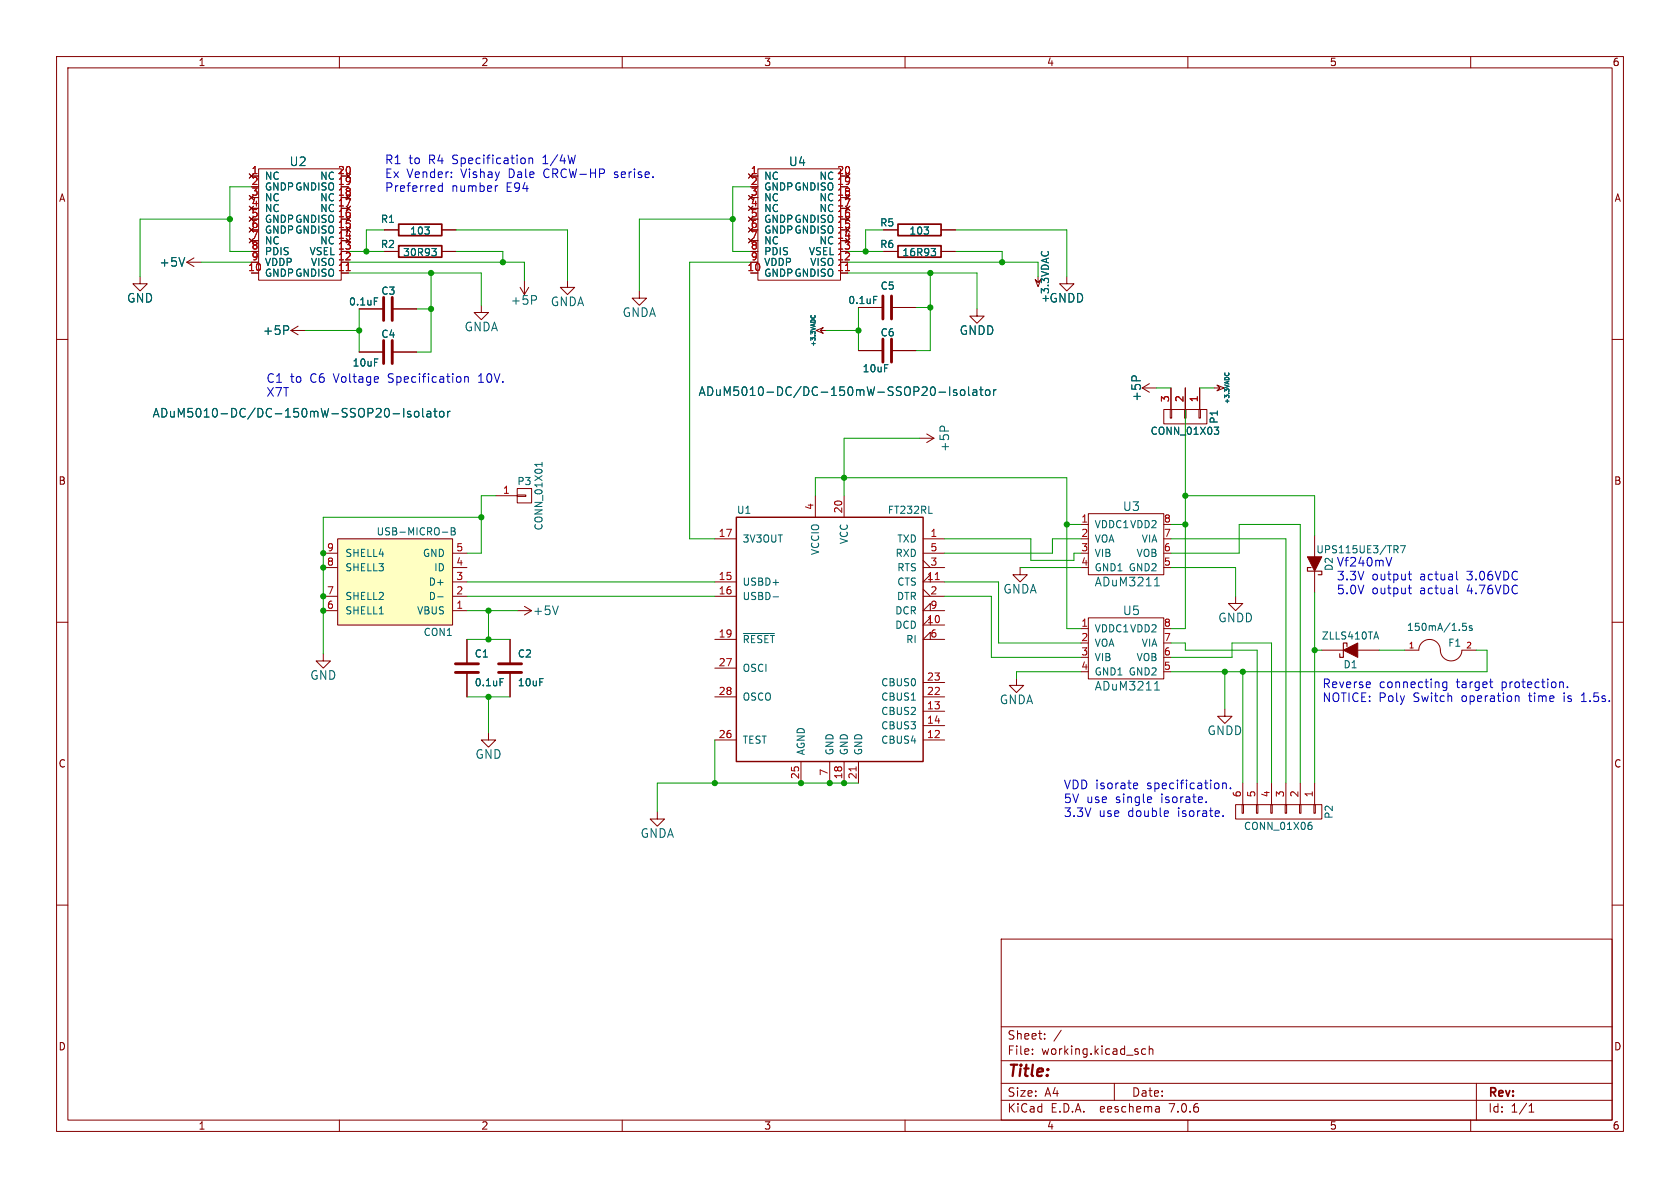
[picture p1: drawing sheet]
<svg xmlns="http://www.w3.org/2000/svg" width="297mm" height="210mm" viewBox="0 0 297 210" stroke-linecap="round" stroke-linejoin="round" font-family="sans-serif">
<g fill="none" stroke="#840000" stroke-width=".18">
<path d="M10 10h277v190h-277zM12 12h273v186h-273zM60 10v2M110 10v2M160 10v2M210 10v2M260 10v2M44.1 30.7l.7 .8M44.1 36.4l.7 .8M44.8 30.7l-.7 .8M44.8 36.4l-.7 .8M45.7 29.8h14.6v19.7h-14.6z"/>
<path d="M61.2 36.4l.8 .8M62 36.4l-.8 .8M132.3 30.7l.8 .8M132.3 36.4l.8 .8M133.1 30.7l-.8 .8M133.1 36.4l-.8 .8M134 29.8h14.6v19.7h-14.6zM149.5 36.4l.7 .8M150.2 36.4l-.7 .8M10 60h2M24.8 48.9v1.3h1.2l-1.2 1.2-1.3-1.2h1.3M33 46.4l1.3 .7"/>
<path d="M33 46.4h2.6M34.3 45.6l-1.3 .8M44.1 42.2l.7 .7M44.8 42.2l-.7 .7M51.4 58.4l1.3 .8M51.4 58.4h2.6M52.7 57.7l-1.3 .7M61.2 42.2l.8 .7M62 42.2l-.8 .7M63.5 54.6h4.3M67.9 44.5h2.6M67.9 40.6h2.6"/>
<path d="M69.3 54.6h4.4M78.1 44.5h2.5M78.1 40.6h2.5M85.1 54v1.2h1.3l-1.3 1.3-1.3-1.3h1.3M91.9 50.8l.8 1.3M92.7 49.5v2.6M93.5 50.8l-.8 1.3M100.3 49.5v1.3h1.3l-1.3 1.3-1.2-1.3h1.2M113 51.4v1.3h1.3l-1.3 1.3-1.2-1.3h1.2M132.3 42.2l.8 .7M133.1 42.2l-.8 .7M144.3 58.4l1.2-.5-.5 .5 .5 .5z"/>
<path d="M145 58.4h1M149.5 42.2l.7 .7M150.2 42.2l-.7 .7M151.8 54.4h4.3M156.2 44.5h2.5M156.2 40.6h2.5M157.6 54.4h4.3M166.4 44.5h2.5M166.4 40.6h2.5M172.7 54.6v1.3h1.3l-1.3 1.3-1.3-1.3h1.3M183 49.4l.5 .5 .5-.5-.5 1.3zM183.5 48.9v1"/>
<path d="M188.6 48.9v1.3h1.3l-1.3 1.2-1.3-1.2h1.3M285 60h2M63.5 62.2h4.3M69.3 62.2h4.4M151.8 62h4.3M157.6 62h4.3M162.6 77.5h2.5M163.8 76.7l1.3 .8M165.1 77.5l-1.3 .7M201.9 68.6l1.3 .7M201.9 68.6h2.6M203.2 67.8l-1.3 .8"/>
<path d="M205.7 72.4h7.7v2.5h-7.7zM206.9 72.4h.2v1.5h-.2zM207 68.6v3.8M209.4 72.4h.3v1.5h-.3zM209.5 68.6v3.8M212 72.4h.2v1.5h-.2zM212.1 68.6v3.8M214.6 68.6h1M215.1 68.1l1.3 .5-1.3 .5 .5-.5zM57.1 97.8h2.6M59.7 95.3h20.3v15.2h-20.3zM80 97.8h2.5"/>
<path d="M87.6 87.6h3.8M91.4 87.5h1.6v.3h-1.6zM91.4 86.4h2.6v2.5h-2.6zM126.4 95.3h3.8M144.1 87.6v3.8M149.2 87.6v3.8M163.2 97.8h3.8M163.2 95.3h3.8M163.2 99.1l1.3 1.2M191.1 92.7h1.3M192.4 90.8h13.3v10.8h-13.3zM232.4 94.6v3.8"/>
<path d="M10 110h2M57.1 115.6v1.2h1.3l-1.3 1.3-1.2-1.3h1.2M57.1 108h2.6M57.1 105.4h2.6M57.1 100.3h2.6M80 108h2.5M80 105.4h2.5M80 102.9h2.5M80 100.3h2.5M82.5 113v4.3M82.5 118.9v4.3M90.2 113v4.3"/>
<path d="M90.2 118.9v4.3M91.4 108h2.6M92.7 107.2l1.3 .8M94 108l-1.3 .7M126.4 105.4h3.8M126.4 102.9h3.8M126.4 113h3.8M126.4 118.1h3.8M163.2 105.4h3.8M163.2 100.3h3.8M163.2 104.1l1.3 1.3M164.5 110.5v-1.3l-1.3 1.3h3.8"/>
<path d="M164.5 102.9v-1.3l-1.3 1.3h3.8M164.5 113v-1.2l-1.3 1.2h3.8M164.5 108v-1.3l-1.3 1.3h3.8M179.7 119.9v1.3h1.3l-1.3 1.2-1.3-1.2h1.3M180.3 100.3v1.3h1.3l-1.3 1.3-1.2-1.3h1.2M191.1 111.1h1.3M192.4 109.2h13.3v10.8h-13.3zM218.4 105.4v1.3h1.3l-1.3 1.3-1.2-1.3h1.2M232.4 101v3.8M233.7 114.9h3.8M240 114.9h3.8M248.3 114.9h2.5a1.93 1.93 0 0 1 2.1-1.9 1.93 1.93 0 0 1 1.8 2.2 1.9 1.9 0 0 0 2 1.6 1.9 1.9 0 0 0 1.7-1.9h2.6"/>
<path d="M285 110h2M86.4 129.5v1.3h1.2l-1.2 1.3-1.3-1.3h1.3M126.4 130.8h3.8M126.4 123.2h3.8M141.6 134.6v3.8M146.7 134.6v3.8M149.2 134.6v3.8M151.8 134.6v3.8M163.2 130.8h3.8M163.2 125.7h3.8M163.2 128.3h3.8M163.2 123.2h3.8"/>
<path d="M163.2 120.7h3.8M216.5 125.3v1.3h1.3l-1.3 1.3-1.2-1.3h1.2M219.7 138.4v3.8M222.2 138.4v3.8M224.8 138.4v3.8M227.3 138.4v3.8M229.9 138.4v3.8M232.4 138.4v3.8M10 160h2M116.2 143.5v1.3h1.3l-1.3 1.3-1.3-1.3h1.3M218.4 142.2h15.3v2.6h-15.3zM219.6 142.2h.2v1.6h-.2z"/>
<path d="M222.1 142.2h.3v1.6h-.3zM224.7 142.2h.2v1.6h-.2zM227.2 142.2h.3v1.6h-.3zM229.7 142.2h.3v1.6h-.3zM232.3 142.2h.2v1.6h-.2zM285 160h2M177 166h108v32h-108zM60 198v2M110 198v2M160 198v2M177 194.5h108M177 191.5h108"/>
<path d="M177 187.5h108M177 181.5h108M182.5 186.3v.1M182.5 185.5v.1M184.7 183.6v.1M184.7 182.8v.1M187.6 182.1l-1.3 2M197 191.5v3M202.5 185.5l-.4-.1-.3 .3v.4l.2 .2h.5M203.2 185.5l.2-.1 .3 .1 .1 .9M203.2 184.9v1.5M204.9 195.7l.1 .9"/>
<path d="M205 196.5l-.2 .1M205 196h-.2M210 198v2M260 198v2M261 191.5v6.5M270.3 196.6h.9M270.3 195.5l.4-.4v1.5"/>
</g>
<g fill="none" stroke="#006464" stroke-width=".18">
<path d="M32.7 45.5l-.6 1.6M50.7 57.6l.3 .3v.3l-.3 .2M66.2 52.6h.6M76.3 43.9h.8l-.4 .5M76.9 44.4l.2 .3v.3l-.2 .2M94.6 52.3l.3 .2-.1 .4-.2 .2M143.4 55.8v.3M144 55.8l.1 .3M154.4 52.4h.7M164.6 43.9h.8l-.4 .5M165.2 44.4l.2 .3v.3l-.2 .2M184.2 44.5l-.1 .2"/>
<path d="M185.2 44.5l.2 .2M69.5 73.1h1.1M71.4 72.2v1.5M72.6 72.8l-.4-.1-.2 .2 .1 .2 .5 .2v.3h-.6M73.4 72.8l.4-.1 .3 .3v.4l-.3 .3-.4-.1-.1-.2v-.4zM74.7 72.2v1.3l.2 .2M75.5 72.8h.6l.1 .9M76.2 73.1h-.5a.3 .3 0 0 0-.3 .3 .3 .3 0 0 0 .3 .3l.5-.1M76.7 72.7h.6M76.9 72.2v1.3l.4 .2M77.8 72.8l.4-.1 .3 .3v.4l-.3 .3-.4-.1-.1-.2v-.4zM79.1 72.7v1"/>
<path d="M79.6 72.7l-.3 .1-.2 .2M166 69.3h1.2M166.2 75.6l.3-.3 .3 .1 .2 .2M167.9 68.4v1.5M169.1 69l-.3-.1-.3 .2 .1 .2 .5 .2v.3h-.6M169.9 69l.2-.1 .4 .1 .1 .6-.2 .2-.3 .1-.2-.1zM171.2 68.4v1.3l.2 .2M172 69h.6l.1 .9M172.7 69.3h-.5a.3 .3 0 0 0-.3 .3 .3 .3 0 0 0 .3 .3l.5-.1M173.2 68.9h.6M173.4 68.4v1.3l.4 .2M174.3 69l.2-.1 .4 .1 .1 .6-.1 .2-.4 .1-.2-.1z"/>
<path d="M175.7 68.9v1M176.1 68.9l-.3 .1-.1 .2M200.1 66.7l.3-.3 .3 .1 .2 .2M214.7 75.5h.7l-.4 .5 .4 .1v.4l-.2 .3h-.4M216.6 65.9l-.1 .4M217.2 65.9v.4M78.2 94.1h1M79.8 93.3h.4l.2 .2-.2 .4 .2 .1 .1 .3-.2 .3h-.5zM79.8 93.9h.4M95.8 81.7v.8M95.8 82.1h-1.2l.3 .2M164.2 90.7h.6"/>
<path d="M246.7 97.1l.5 .6M246.9 96.5l.3 .2-.1 .3-.2 .1M247.6 96.5h.8l-.5 1.2M77.4 105.5h.9M88.4 120h.6M98.7 107.1l-.5 1.5M131.4 112h5.5M136.7 105.5h.9M204.1 103.6h.9M204.3 102.4l.2-.4v1.6M243.3 111.7l.4 1.3M258.6 110.2h.6"/>
<path d="M258.6 110.7h.4l.3 .2-.2 .5h-.5M260.2 110.7l-.3-.1-.2 .2 .1 .2 .4 .1v.3h-.5M204.1 122h.9M204.3 120.8l.2-.3v1.5M231.5 145.8l.3 .1 .2 .2-.1 .4-.4 .1M231.6 145.4h.2"/>
</g>
<path d="M70.5 39.6h7.6v2.1h-7.6zM158.7 39.6h7.7v2.1h-7.7zM70.5 43.4h7.6v2.1h-7.6zM158.7 43.4h7.7v2.1h-7.7z" fill="none" stroke="#840000" stroke-width=".3"/>
<path d="M67.8 52.6v4M69.3 52.6v4M156.1 52.3v4.1M156.1 59.9v4.1M157.6 52.3v4.1M157.6 59.9v4.1M67.8 60.2v4.1M69.3 60.2v4.1M80.5 118.9h4.1M80.5 117.3h4.1M88.1 118.9h4.1M88.1 117.3h4.1" fill="none" stroke="#840000" stroke-width=".51"/>
<path d="M59.7 95.3h20.3v15.2h-20.3z" fill="#ffffc2" stroke="#ffffc2" stroke-width=".18"/>
<path d="M61.2 47.8h.7M149.5 47.8h.7M165.3 102.5h.8M151.3 135.6v.7" fill="none" stroke="#a90000" stroke-width=".18"/>
<path d="M130.2 91.4h33v43.2h-33z" fill="none" stroke="#840000" stroke-width=".25"/>
<g fill="#840000" stroke="#840000" stroke-width=".18">
<path d="M231.1 98.4h2.6l-1.3 2.6z"/>
<path d="M237.5 114.9l2.5-1.2v2.5z"/>
</g>
<path d="M231.8 100.3h-.7v.7h2.6v.6h-.7M238.1 114.3v-.6h-.6v2.5h-.6v-.6" fill="none" stroke="#840000" stroke-width=".2"/>
<g fill="none" stroke="#0000c2" stroke-width=".18">
<path d="M78.2 32.3v1.5M78.2 32.9l-.4-.1-.3 .3v.5l.1 .2h.6M79.8 31.2v.2M79.8 30.4v.2M88 32.8l-.3 .1M92.7 28l.2 .2v.4l-.2 .3M93.5 28.1l.2-.2 .4 .1 .1 .9M93.5 27.9v1M82.1 66.6v1M82.1 66.7l.3-.1h.3l.1 1M246 98.5l-.5 1.6M248.9 101.5h.6"/>
<path d="M248.9 103.9h.6M249.2 101v1.3l.3 .2M249.2 103.4v1.3l.3 .3M257.5 101v1.3l.2 .2M257.5 103.4v1.3l.2 .3M200.6 138.4l.5 .1v.3l-.7 .1M201.1 139.4h-.5M216.1 138.6l.3-.2 .3 .1 .1 .9M216.1 138.4v1M217.5 139.3v.1M242.2 120.6l.1 .3-.8 .2M255.8 120.6l-.5-.1-.3 .3v.5l.2 .2h.6"/>
<path d="M255.8 120.5l-.1 1.4M263.3 120.5h.6M263.6 121.5l.3 .1M268 123.1h.5v.9M275.9 120.5h.3l.2 .3v.8M277.1 121.4v.2M203.4 140.9l.2 .3-.7 .2M203.5 141.8l-.1 .1M206.3 143.3l.3 .4-.8 .1M206.5 144.3h-.2M213.2 141.7v.2M216.2 144.2v.1"/>
</g>
<g fill="none" stroke="#009600" stroke-width=".18">
<path d="M40.6 38.7h-15.8v10.2M44.4 33h-3.8v11.5h3.8M129.5 38.7h-16.5v12.7M132.7 33h-3.2v11.5h3.2M35.6 46.4h8.8M54 58.4h9.5M61.6 48.3h23.5v5.7M61.6 44.5h6.3M61.6 46.4h31.1v3.1M63.5 54.6v7.6M67.9 40.6h-3.1v3.9M73.7 54.6h2.5"/>
<path d="M76.2 48.3v13.9h-2.5M80.6 44.5h8.3v1.9M80.6 40.6h19.7v8.9M132.7 46.4h-10.8v48.9h4.5M146 58.4h5.8M149.9 44.5h6.3M149.9 48.3h22.8v6.3M149.9 46.4h33.6v2.5M151.8 54.4v7.6M156.2 40.6h-3.2v3.9M161.9 54.4h2.6M164.5 48.3v13.7h-2.6"/>
<path d="M168.9 40.6h19.7v8.3M168.9 44.5h8.3v1.9M162.6 77.5h-13.4v10.1M204.5 68.6h2.5M209.5 68.6v42.5h-2.5M212.1 68.6h2.5M85.1 91.4h-28v24.2M87.6 87.6h-2.5v10.2h-2.6M144.1 87.6v-3.1h44.5v26.6h2.5M167 95.3h15.2v3.8h7.7v-1.3h1.2M188.6 92.7h2.5M191.1 95.3h-5v2.5h-19.1"/>
<path d="M207 97.8h12.1v-5.1h10.8v45.7M207 95.3h20.3v43.1M207 92.7h2.5M209.5 87.6h22.9v7M82.5 113h7.7M82.5 108h8.9M82.5 102.9h43.9M82.5 105.4h43.9M86.4 108v5M167 102.9h9.5v10.8h14.6M167 105.4h8.3v10.8h15.8M180.3 100.3h10.8"/>
<path d="M191.1 118.7h-11.4v1.2M207 100.3h11.4v5.1M207 113.7h2.5v1.2h12.7v23.5M207 116.2h10.8v-2.5h7v24.7M216.5 118.7v6.6M219.7 118.7v19.7M232.4 104.8v33.6M232.4 114.9h1.3M243.8 114.9h4.5M261 114.9h1.9v3.8h-55.9M82.5 123.2h7.7M86.4 123.2v6.3"/>
<path d="M126.4 130.8v7.6M151.8 138.4h-35.6v5.1"/>
</g>
<g fill="#009600" stroke="#009600" stroke-width=".18">
<circle cx="164.5" cy="48.3" r=".46"/>
<circle cx="164.5" cy="54.4" r=".46"/>
<circle cx="153" cy="44.5" r=".46"/>
<circle cx="151.8" cy="58.4" r=".46"/>
<circle cx="177.2" cy="46.4" r=".46"/>
<circle cx="57.1" cy="100.3" r=".46"/>
<circle cx="57.1" cy="97.8" r=".46"/>
<circle cx="86.4" cy="113" r=".46"/>
<circle cx="85.1" cy="91.4" r=".46"/>
<circle cx="86.4" cy="108" r=".46"/>
<circle cx="57.1" cy="108" r=".46"/>
<circle cx="57.1" cy="105.4" r=".46"/>
<circle cx="86.4" cy="123.2" r=".46"/>
<circle cx="188.6" cy="92.7" r=".46"/>
<circle cx="209.5" cy="87.6" r=".46"/>
<circle cx="76.2" cy="54.6" r=".46"/>
<circle cx="40.6" cy="38.7" r=".46"/>
<circle cx="64.8" cy="44.5" r=".46"/>
<circle cx="63.5" cy="58.4" r=".46"/>
<circle cx="76.2" cy="48.3" r=".46"/>
<circle cx="88.9" cy="46.4" r=".46"/>
<circle cx="141.6" cy="138.4" r=".46"/>
<circle cx="149.2" cy="138.4" r=".46"/>
<circle cx="146.7" cy="138.4" r=".46"/>
<circle cx="149.2" cy="84.5" r=".46"/>
<circle cx="129.5" cy="38.7" r=".46"/>
<circle cx="126.4" cy="138.4" r=".46"/>
<circle cx="209.5" cy="92.7" r=".46"/>
<circle cx="216.5" cy="118.7" r=".46"/>
<circle cx="219.7" cy="118.7" r=".46"/>
<circle cx="232.4" cy="114.9" r=".46"/>
</g>
<text font-size="2.8" fill="#840000" x="178" y="190.9">Title:</text>
<g font-size="2.1" fill="#006464">
<text x="51.1" y="29.6">U2</text>
<text x="139.4" y="29.6">U4</text>
<text x="28.1" y="47.3">+5V</text>
<text x="22.4" y="53.7">GND</text>
<text x="185.4" y="53.7">GNDD</text>
<text x="46.4" y="59.4">+5P</text>
<text x="82" y="58.8">GNDA</text>
<text x="90.2" y="54.1">+5P</text>
<text x="97.3" y="54.3">GNDA</text>
<text x="110" y="56.2">GNDA</text>
<text x="169.6" y="59.4">GNDD</text>
<text x="123.4" y="70.2">ADuM5010-DC/DC-150mW-SSOP20-Isolator</text>
<text x="201.9" y="71.1" transform="rotate(-90 201.9 71.1)">+5P</text>
<text x="26.9" y="74">ADuM5010-DC/DC-150mW-SSOP20-Isolator</text>
<text x="168" y="80" transform="rotate(-90 168 80)">+5P</text>
<text x="198.4" y="90.5">U3</text>
<text x="177.3" y="105.1">GNDA</text>
<text x="193.4" y="103.9">ADuM3211</text>
<text x="94.1" y="108.9">+5V</text>
<text x="198.4" y="108.9">U5</text>
<text x="215.3" y="110.2">GNDD</text>
<text x="54.8" y="120.4">GND</text>
<text x="176.7" y="124.7">GNDA</text>
<text x="193.4" y="122.3">ADuM3211</text>
<text x="213.4" y="130.1">GNDD</text>
<text x="84" y="134.3">GND</text>
<text x="113.2" y="148.3">GNDA</text>
</g>
<g font-size="2.1" fill="#0000c2">
<text x="67.9" y="29.1">R1</text>
<text x="72.2" y="29.1">to</text>
<text x="75.8" y="29.1">R4</text>
<text x="80.1" y="29.1">Specification</text>
<text x="96.2" y="29.1">1/4W</text>
<text x="67.9" y="31.6">Ex Vender:</text>
<text x="67.9" y="34">Preferred</text>
<text x="79.8" y="34">number</text>
<text x="81.5" y="31.6">Vishay</text>
<text x="89.5" y="34">E94</text>
<text x="90" y="31.6">Dale</text>
<text x="96.3" y="31.6">CRCW-HP</text>
<text x="109" y="31.6">serise.</text>
<text x="47" y="67.8">C1</text>
<text x="47" y="70.2">X7T</text>
<text x="51.3" y="67.8">to</text>
<text x="54.8" y="67.8">C6</text>
<text x="59.1" y="67.8">Voltage</text>
<text x="68.9" y="67.8">Specification</text>
<text x="85" y="67.8">10V.</text>
<text x="236.2" y="100.3">Vf240mV</text>
<text x="236.2" y="102.7">3.3V</text>
<text x="236.2" y="105.2">5.0V</text>
<text x="242.5" y="102.7">output</text>
<text x="242.5" y="105.2">output</text>
<text x="251" y="102.7">actual</text>
<text x="251" y="105.2">actual</text>
<text x="259.5" y="102.7">3.06VDC</text>
<text x="259.5" y="105.2">4.76VDC</text>
<text x="233.7" y="121.8">Reverse</text>
<text x="233.7" y="124.2">NOTICE: Poly</text>
<text x="243.8" y="121.8">connecting</text>
<text x="249.9" y="124.2">Switch</text>
<text x="257.5" y="121.8">target</text>
<text x="258.5" y="124.2">operation</text>
<text x="265.6" y="121.8">protection.</text>
<text x="270.6" y="124.2">time</text>
<text x="276.8" y="124.2">is</text>
<text x="280.1" y="124.2">1.5s.</text>
<text x="188" y="139.6">VDD isorate</text>
<text x="188" y="142.1">5V use</text>
<text x="197.3" y="142.1">single</text>
<text x="202.8" y="139.6">specification.</text>
<text x="205.4" y="142.1">isorate.</text>
<text x="188" y="144.5">3.3V</text>
<text x="194.2" y="144.5">use</text>
<text x="199.4" y="144.5">double</text>
<text x="208.4" y="144.5">isorate.</text>
</g>
<g font-size="2.1" fill="#840000">
<text x="178" y="184">Sheet:</text>
<text x="178" y="186.7">File:</text>
<text x="184.1" y="186.7">working.kicad_sch</text>
<text x="178" y="196.9">KiCad</text>
<text x="178" y="194.1">Size:</text>
<text x="184.7" y="194.1">A4</text>
<text x="185.7" y="196.9">E.D.A.</text>
<text x="194.6" y="196.9">eeschema</text>
<text x="200" y="194.1">Date:</text>
<text x="207" y="196.9">7.0.6</text>
<text x="263" y="194.3">Rev:</text>
<text x="263" y="196.9">Id:</text>
<text x="267.1" y="196.9">1/1</text>
</g>
<g font-size="1.8" fill="#840000">
<text x="35" y="11.9">1</text>
<text x="85" y="11.9">2</text>
<text x="135" y="11.9">3</text>
<text x="185" y="11.9">4</text>
<text x="235" y="11.9">5</text>
<text x="285" y="11.9">6</text>
<text x="10.3" y="35.9">A</text>
<text x="59.6" y="32.8">19</text>
<text x="147.9" y="32.8">19</text>
<text x="285.3" y="35.9">A</text>
<text x="59.6" y="40.4">15</text>
<text x="59.6" y="36.6">17</text>
<text x="147.9" y="40.4">15</text>
<text x="147.9" y="36.6">17</text>
<text x="59.6" y="46.1">12</text>
<text x="59.6" y="42.3">14</text>
<text x="147.9" y="46.1">12</text>
<text x="147.9" y="42.3">14</text>
<text x="59.6" y="48">11</text>
<text x="147.9" y="48">11</text>
<text x="10.3" y="85.9">B</text>
<text x="285.3" y="85.9">B</text>
<text x="10.3" y="135.9">C</text>
<text x="285.3" y="135.9">C</text>
<text x="10.3" y="185.9">D</text>
<text x="285.3" y="185.9">D</text>
<text x="35" y="199.9">1</text>
<text x="85" y="199.9">2</text>
<text x="135" y="199.9">3</text>
<text x="185" y="199.9">4</text>
<text x="235" y="199.9">5</text>
<text x="285" y="199.9">6</text>
</g>
<g font-size="1.8" fill="#a90000">
<text x="44.4" y="30.9">1</text>
<text x="44.4" y="32.8">2</text>
<text x="44.4" y="34.7">3</text>
<text x="59.6" y="34.7">18</text>
<text x="59.6" y="30.9">20</text>
<text x="132.6" y="30.9">1</text>
<text x="132.6" y="32.8">2</text>
<text x="132.6" y="34.7">3</text>
<text x="147.9" y="34.7">18</text>
<text x="147.9" y="30.9">20</text>
<text x="44.4" y="36.6">4</text>
<text x="44.4" y="38.5">5</text>
<text x="44.4" y="40.4">6</text>
<text x="59.6" y="38.5">16</text>
<text x="132.6" y="36.6">4</text>
<text x="132.6" y="38.5">5</text>
<text x="132.6" y="40.4">6</text>
<text x="147.9" y="38.5">16</text>
<text x="44.4" y="42.3">7</text>
<text x="44.4" y="44.2">8</text>
<text x="44.4" y="46.1">9</text>
<text x="59.6" y="44.2">13</text>
<text x="132.6" y="42.3">7</text>
<text x="132.6" y="44.2">8</text>
<text x="132.6" y="46.1">9</text>
<text x="147.9" y="44.2">13</text>
<text x="43.8" y="48">10</text>
<text x="132" y="48">10</text>
<text x="206.8" y="71.2" transform="rotate(-90 206.8 71.2)">3</text>
<text x="209.3" y="71.2" transform="rotate(-90 209.3 71.2)">2</text>
<text x="211.8" y="71.2" transform="rotate(-90 211.8 71.2)">1</text>
<text x="88.8" y="87.4">1</text>
<text x="127" y="95">17</text>
<text x="143.9" y="90.2" transform="rotate(-90 143.9 90.2)">4</text>
<text x="149" y="90.8" transform="rotate(-90 149 90.8)">20</text>
<text x="164.4" y="95">1</text>
<text x="191.1" y="92.5">1</text>
<text x="191.1" y="95">2</text>
<text x="205.7" y="95">7</text>
<text x="205.7" y="92.5">8</text>
<text x="57.7" y="100.1">8</text>
<text x="57.7" y="97.5">9</text>
<text x="80.6" y="100.1">4</text>
<text x="80.6" y="97.5">5</text>
<text x="164.4" y="100.1">3</text>
<text x="164.4" y="97.5">5</text>
<text x="191.1" y="97.5">3</text>
<text x="191.1" y="100.1">4</text>
<text x="205.7" y="100.1">5</text>
<text x="205.7" y="97.5">6</text>
<text x="57.7" y="107.7">6</text>
<text x="57.7" y="105.2">7</text>
<text x="80.6" y="107.7">1</text>
<text x="80.6" y="105.2">2</text>
<text x="80.6" y="102.6">3</text>
<text x="127" y="102.6">15</text>
<text x="127" y="105.2">16</text>
<text x="163.8" y="102.6">11</text>
<text x="164.4" y="105.2">2</text>
<text x="164.4" y="107.7">9</text>
<text x="127" y="112.8">19</text>
<text x="163.8" y="110.2">10</text>
<text x="164.4" y="112.8">6</text>
<text x="191.1" y="110.9">1</text>
<text x="191.1" y="113.4">2</text>
<text x="205.7" y="113.4">7</text>
<text x="205.7" y="110.9">8</text>
<text x="127" y="117.9">27</text>
<text x="191.1" y="116">3</text>
<text x="191.1" y="118.5">4</text>
<text x="205.7" y="118.5">5</text>
<text x="205.7" y="116">6</text>
<text x="127" y="122.9">28</text>
<text x="163.8" y="125.5">13</text>
<text x="163.8" y="122.9">22</text>
<text x="163.8" y="120.4">23</text>
<text x="127" y="130.6">26</text>
<text x="163.8" y="130.6">12</text>
<text x="163.8" y="128">14</text>
<text x="141.4" y="137.8" transform="rotate(-90 141.4 137.8)">25</text>
<text x="146.4" y="137.2" transform="rotate(-90 146.4 137.2)">7</text>
<text x="149" y="137.8" transform="rotate(-90 149 137.8)">18</text>
<text x="151.5" y="137.8" transform="rotate(-90 151.5 137.8)">21</text>
<text x="219.5" y="141" transform="rotate(-90 219.5 141)">6</text>
<text x="222" y="141" transform="rotate(-90 222 141)">5</text>
<text x="224.5" y="141" transform="rotate(-90 224.5 141)">4</text>
<text x="227.1" y="141" transform="rotate(-90 227.1 141)">3</text>
<text x="229.6" y="141" transform="rotate(-90 229.6 141)">2</text>
<text x="232.2" y="141" transform="rotate(-90 232.2 141)">1</text>
</g>
<g font-size="1.8" fill="#006464">
<text x="46.7" y="32">NC</text>
<text x="46.7" y="33.9">GNDPGNDISO</text>
<text x="46.7" y="35.8">NC</text>
<text x="56.5" y="35.8">NC</text>
<text x="56.5" y="32">NC</text>
<text x="135" y="32">NC</text>
<text x="135" y="33.9">GNDPGNDISO</text>
<text x="135" y="35.8">NC</text>
<text x="144.8" y="35.8">NC</text>
<text x="144.8" y="32">NC</text>
<text x="46.7" y="37.7">NC</text>
<text x="46.7" y="39.6">GNDPGNDISO</text>
<text x="46.7" y="41.5">GNDPGNDISO</text>
<text x="56.5" y="37.7">NC</text>
<text x="67.2" y="39.6">R1</text>
<text x="72.4" y="41.7">103</text>
<text x="135" y="37.7">NC</text>
<text x="135" y="39.6">GNDPGNDISO</text>
<text x="135" y="41.5">GNDPGNDISO</text>
<text x="144.8" y="37.7">NC</text>
<text x="155.5" y="40.2">R5</text>
<text x="160.7" y="41.7">103</text>
<text x="46.7" y="43.4">NC</text>
<text x="46.7" y="45.3">PDIS</text>
<text x="46.7" y="47.2">VDDP</text>
<text x="54.6" y="45.3">VSEL</text>
<text x="54.9" y="47.2">VISO</text>
<text x="56.5" y="43.4">NC</text>
<text x="67.2" y="44">R2</text>
<text x="71.2" y="45.5">30R93</text>
<text x="135" y="43.4">NC</text>
<text x="135" y="45.3">PDIS</text>
<text x="135" y="47.2">VDDP</text>
<text x="142.9" y="45.3">VSEL</text>
<text x="143.1" y="47.2">VISO</text>
<text x="144.8" y="43.4">NC</text>
<text x="155.5" y="44">R6</text>
<text x="159.4" y="45.5">16R93</text>
<text x="46.7" y="49.1">GNDPGNDISO</text>
<text x="67.3" y="52.3">C3</text>
<text x="135" y="49.1">GNDPGNDISO</text>
<text x="149.9" y="53.9">0.1uF</text>
<text x="155.6" y="51.4">C5</text>
<text x="185.6" y="53.7" transform="rotate(-90 185.6 53.7)">+3.3VDAC</text>
<text x="61.6" y="54.2">0.1uF</text>
<text x="67.3" y="59.9">C4</text>
<text x="155.6" y="59.7">C6</text>
<text x="62.2" y="65">10uF</text>
<text x="152.4" y="66">10uF</text>
<text x="203.3" y="77.1">CONN_01X03</text>
<text x="215.5" y="75" transform="rotate(-90 215.5 75)">P1</text>
<text x="91.4" y="86">P3</text>
<text x="66.5" y="94.8">USB-MICRO-B</text>
<text x="96.1" y="93.9" transform="rotate(-90 96.1 93.9)">CONN_01X01</text>
<text x="130.2" y="91">U1</text>
<text x="156.9" y="91">FT232RL</text>
<text x="193.4" y="93.6">VDDC1VDD2</text>
<text x="61" y="101.2">SHELL3</text>
<text x="61" y="98.7">SHELL4</text>
<text x="74.7" y="98.7">GND</text>
<text x="76.7" y="101.2">ID</text>
<text x="131.2" y="96.1">3V3OUT</text>
<text x="145" y="98.2" transform="rotate(-90 145 98.2)">VCCIO</text>
<text x="150.1" y="96.3" transform="rotate(-90 150.1 96.3)">VCC</text>
<text x="158.2" y="98.7">RXD</text>
<text x="158.5" y="96.1">TXD</text>
<text x="158.5" y="101.2">RTS</text>
<text x="193.4" y="96.1">VOA</text>
<text x="193.4" y="98.7">VIB</text>
<text x="193.4" y="101.2">GND1 GND2</text>
<text x="200.8" y="98.7">VOB</text>
<text x="201.7" y="96.1">VIA</text>
<text x="232.6" y="98">UPS115UE3/TR7</text>
<text x="235.8" y="101" transform="rotate(-90 235.8 101)">D2</text>
<text x="61" y="106.3">SHELL2</text>
<text x="75.7" y="106.3">D-</text>
<text x="75.7" y="103.7">D+</text>
<text x="131.2" y="103.7">USBD+</text>
<text x="131.2" y="106.3">USBD-</text>
<text x="158.5" y="106.3">DTR</text>
<text x="158.5" y="103.7">CTS</text>
<text x="61" y="108.8">SHELL1</text>
<text x="73.6" y="108.8">VBUS</text>
<text x="74.8" y="112.6">CON1</text>
<text x="131.2" y="113.9">~{RESET}</text>
<text x="158.2" y="111.4">DCD</text>
<text x="158.2" y="108.8">DCR</text>
<text x="160.1" y="113.9">RI</text>
<text x="193.4" y="112">VDDC1VDD2</text>
<text x="233.6" y="113.3">ZLLS410TA</text>
<text x="248.6" y="111.7">150mA/1.5s</text>
<text x="83.8" y="116.4">C1</text>
<text x="91.4" y="116.4">C2</text>
<text x="131.2" y="119">OSCI</text>
<text x="193.4" y="114.5">VOA</text>
<text x="193.4" y="117.1">VIB</text>
<text x="193.4" y="119.6">GND1 GND2</text>
<text x="200.8" y="117.1">VOB</text>
<text x="201.7" y="114.5">VIA</text>
<text x="237.4" y="118.3">D1</text>
<text x="255.9" y="114.5">F1</text>
<text x="83.8" y="121.5">0.1uF</text>
<text x="91.4" y="121.5">10uF</text>
<text x="131.2" y="124.1">OSCO</text>
<text x="155.7" y="124.1">CBUS1</text>
<text x="155.7" y="121.5">CBUS0</text>
<text x="131.2" y="131.7">TEST</text>
<text x="155.7" y="131.7">CBUS4</text>
<text x="155.7" y="126.6">CBUS2</text>
<text x="155.7" y="129.1">CBUS3</text>
<text x="142.5" y="133.6" transform="rotate(-90 142.5 133.6)">AGND</text>
<text x="147.5" y="133.6" transform="rotate(-90 147.5 133.6)">GND</text>
<text x="150.1" y="133.6" transform="rotate(-90 150.1 133.6)">GND</text>
<text x="152.6" y="133.6" transform="rotate(-90 152.6 133.6)">GND</text>
<text x="219.8" y="146.9">CONN_01X06</text>
<text x="235.8" y="144.9" transform="rotate(-90 235.8 144.9)">P2</text>
</g>
<g font-size="1.4" fill="#a90000">
<text x="248.9" y="114.7">1</text>
<text x="259.1" y="114.7">2</text>
</g>
<g font-size="1.1" fill="#006464">
<text x="144.4" y="61.4" transform="rotate(-90 144.4 61.4)">+3.3VADC</text>
<text x="217.5" y="71.5" transform="rotate(-90 217.5 71.5)">+3.3VADC</text>
</g>
</svg>
